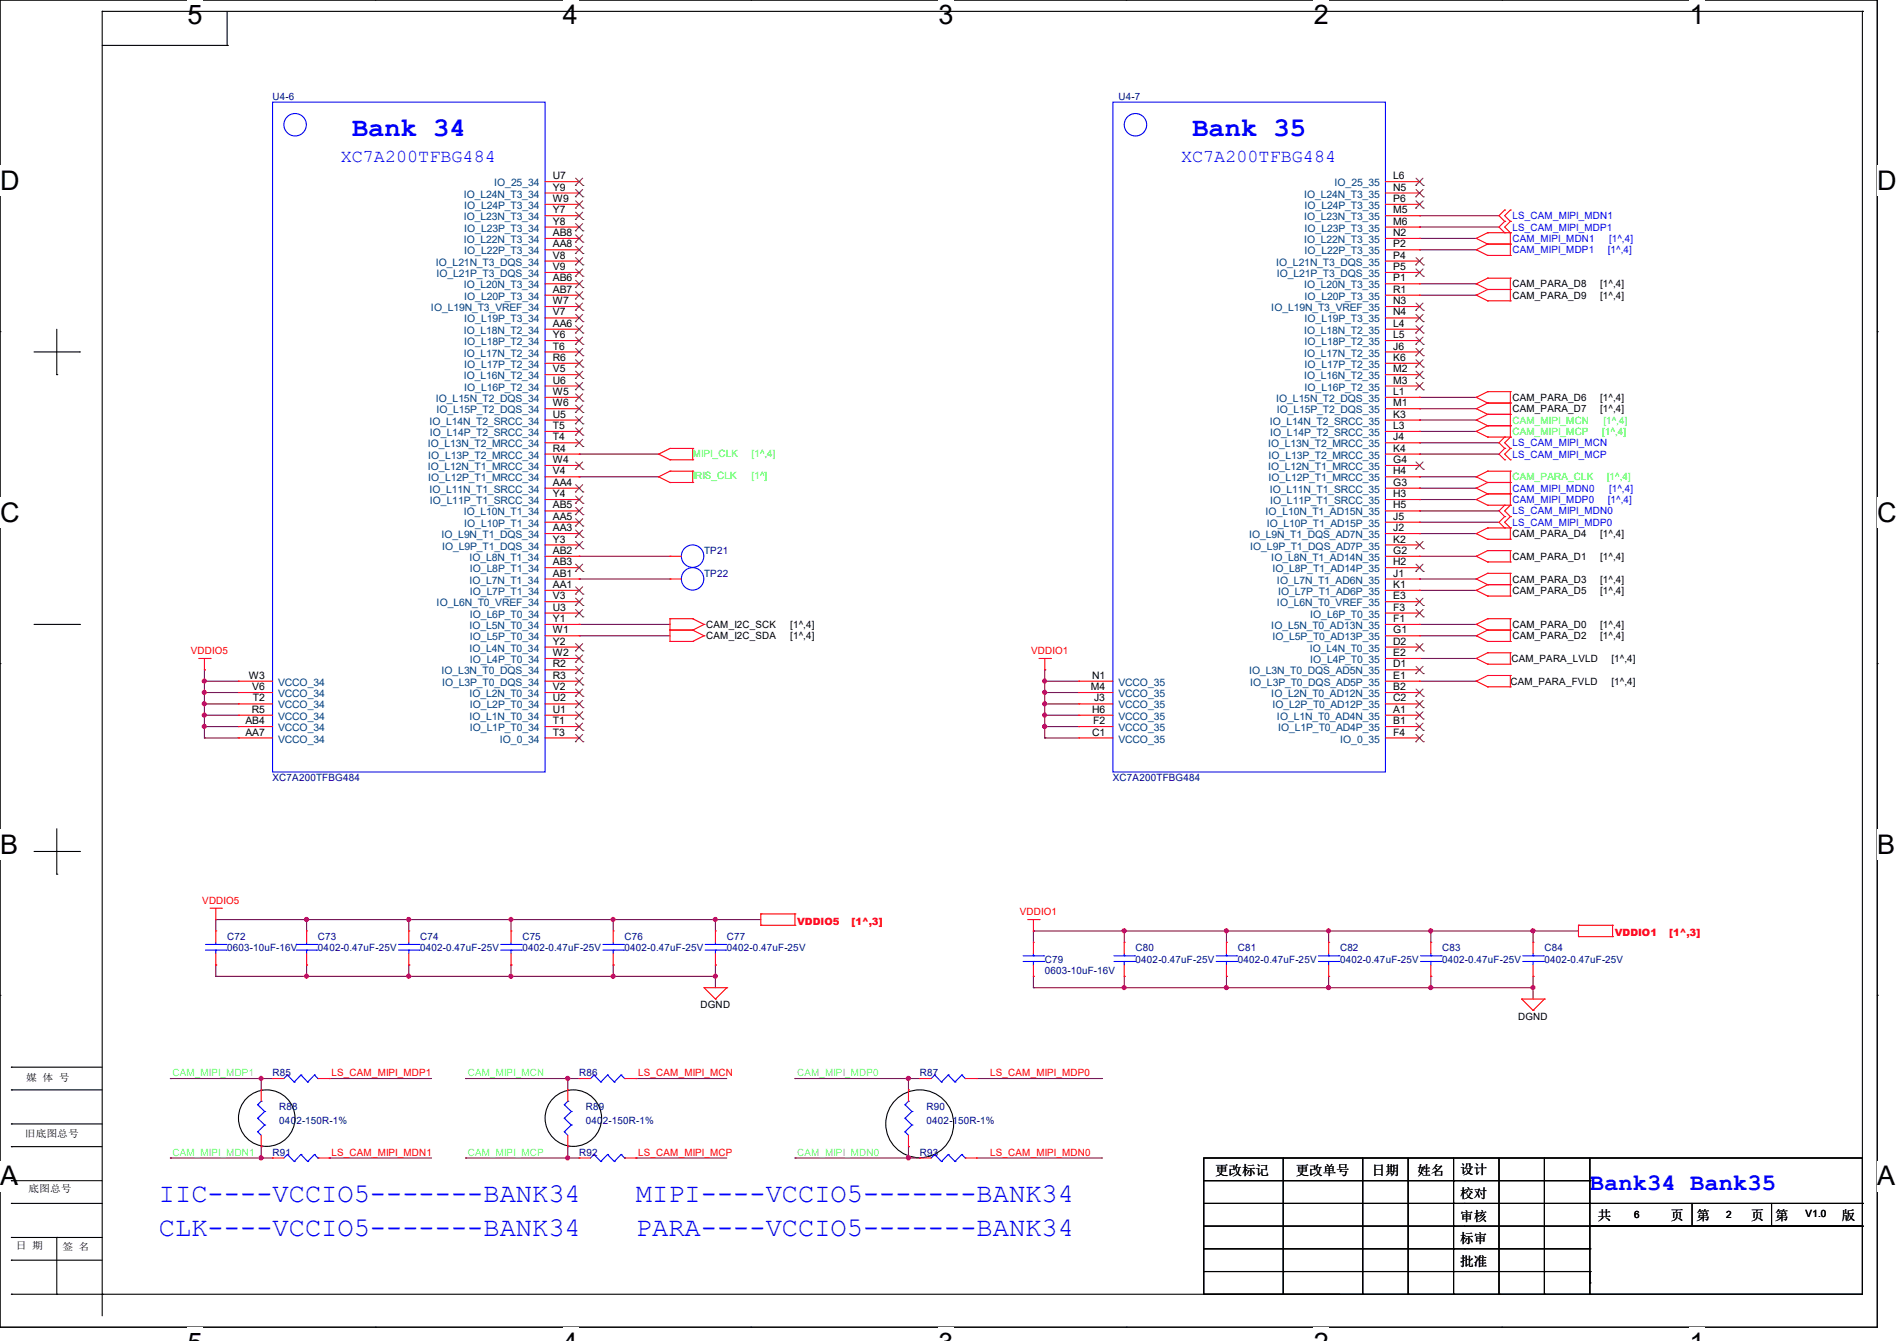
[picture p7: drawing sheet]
<svg xmlns="http://www.w3.org/2000/svg" width="297mm" height="210mm" viewBox="0 0 297 210" stroke-linecap="round" stroke-linejoin="round" font-family="sans-serif">
<path d="M0 0h293.9v207.9h-293.9z" fill="none" stroke="#000" stroke-width=".17"/>
<g fill="#fff">
<path d="M29.4 0h2.3v4.7h-2.3z"/>
<path d="M29.4 207.9h2.3v2.1h-2.3z"/>
</g>
<path d="M58.8 0h.1M58.8 207.9h.1" fill="none" stroke="#000" stroke-width=".17"/>
<g fill="#fff">
<path d="M88.1 0h2.4v4.7h-2.4z"/>
<path d="M88.1 207.9h2.4v2.1h-2.4z"/>
</g>
<path d="M117.6 0h.1M117.6 207.9h.1" fill="none" stroke="#000" stroke-width=".17"/>
<g fill="#fff">
<path d="M146.9 0h2.4v4.7h-2.4z"/>
<path d="M146.9 207.9h2.4v2.1h-2.4z"/>
</g>
<path d="M176.3 0h.1M176.3 207.9h.1" fill="none" stroke="#000" stroke-width=".17"/>
<g fill="#fff">
<path d="M205.7 0h2.4v4.7h-2.4z"/>
<path d="M205.7 207.9h2.4v2.1h-2.4z"/>
</g>
<path d="M235.1 0h.1M235.1 207.9h.1" fill="none" stroke="#000" stroke-width=".17"/>
<g fill="#fff">
<path d="M264.5 0h2.4v4.7h-2.4z"/>
<path d="M264.5 207.9h2.4v2.1h-2.4z"/>
<path d="M0 26h3v4.7h-3z"/>
<path d="M293.9 26h3.1v4.7h-3.1z"/>
<path d="M0 77.9h3v4.7h-3z"/>
<path d="M293.9 77.9h3.1v4.7h-3.1z"/>
</g>
<path d="M0 51.9h.1M293.9 51.9h.1" fill="none" stroke="#000" stroke-width=".17"/>
<g fill="#fff">
<path d="M0 129.9h2.8v4.7h-2.8z"/>
<path d="M293.9 129.9h2.9v4.7h-2.9z"/>
</g>
<path d="M0 103.9h.1M293.9 103.9h.1" fill="none" stroke="#000" stroke-width=".17"/>
<g fill="#fff">
<path d="M0 181.8h2.8v4.8h-2.8z"/>
<path d="M293.8 181.8h3v4.8h-3z"/>
</g>
<g fill="none" stroke="#000" stroke-width=".17">
<path d="M16 1.8h.1M16 7.1h19.6M16 1.8v204.3M16 1.8h275.6M35.6 7.1h.1M35.6 1.8v5.3M291.6 1.8h.1M291.6 1.8v179.6M5.3 55.1h7.1M8.9 58.7h.1M8.9 51.6v7.1M12.4 55.1h.1"/>
<path d="M5.3 97.8h7.1M12.4 97.8h.1M5.3 133.3h7.1M8.9 136.9h.1M8.9 129.8v7.1M12.4 133.3h.1M0 155.9h.1M293.9 155.9h.1M1.8 167.1h.1M1.8 170.7h.1M1.8 176h.1M1.8 179.6h.1"/>
<path d="M1.8 167.1h14.2M1.8 170.7h14.2M1.8 176h14.2M1.8 179.6h14.2M1.8 184.9h.1M1.8 188.5h.1M1.8 193.8h.1M1.8 197.4h.1M1.8 184.9h14.2M1.8 188.5h14.2M1.8 193.8h14.2M1.8 197.4h14.2"/>
<path d="M8.9 193.8h.1M8.9 193.8v8.9M188.5 181.4h103.1v21.3h-103.1zM188.5 184.9h60.4M188.5 188.5h103.1M188.5 192h103.1M188.5 195.6h60.4M188.5 199.1h60.4M200.9 199.1h.1M200.9 181.4v21.3M213.4 199.1h.1M213.4 181.4v21.3"/>
<path d="M220.5 199.1h.1M220.5 181.4v21.3M227.6 199.1h.1M227.6 184.9h.1M227.6 188.5h.1M227.6 192h.1M227.6 195.6h.1M227.6 181.4v21.3M234.7 199.1h.1M234.7 181.4v21.3M241.8 199.1h.1M241.8 181.4v21.3"/>
<path d="M248.9 184.9h.1M248.9 199.1h.1M248.9 188.5h.1M248.9 192h.1M248.9 195.6h.1M248.9 181.4v21.3M264.9 192h.1M264.9 188.5v3.5M277.4 192h.1M277.4 188.5v3.5M291.6 188.5h.1M291.6 192h.1"/>
<path d="M1.8 202.7h.1M1.8 202.7h208M8.9 202.7h.1M16 202.7h.1M200.9 202.7h.1M213.4 202.7h.1M220.5 202.7h.1M227.6 202.7h.1M234.7 202.7h.1M241.8 202.7h.1M248.9 200.9h.1M248.9 202.7h.1"/>
<circle cx="41.8" cy="175.1" r="4.4"/>
<circle cx="89.8" cy="175.1" r="4.4"/>
<circle cx="144" cy="176" r="5.3"/>
</g>
<g fill="none" stroke="#800040" stroke-width=".17">
<path d="M222.2 33.8h.1M222.2 35.6h.1M222.2 37.3h.1M222.2 39.1h.1M222.2 33.8h12.5M222.2 35.6h12.5M222.2 37.3h8.9M222.2 39.1h8.9M222.2 46.2h8.9M222.2 44.4h8.9M231.1 46.2h.1M231.1 44.4h.1"/>
<path d="M90.7 74.7h.1M90.7 71.1h.1M90.7 74.7h12.4M90.7 71.1h12.4M222.2 62.2h.1M222.2 64h.1M222.2 69.3h.1M222.2 71.1h.1M222.2 65.8h.1M222.2 67.6h.1M222.2 74.7h.1M222.2 78.2h.1"/>
<path d="M222.2 76.5h.1M222.2 62.2h8.9M222.2 64h8.9M222.2 74.7h8.9M222.2 71.1h12.5M222.2 69.3h12.5M222.2 65.8h8.9M222.2 67.6h8.9M222.2 78.2h8.9M222.2 76.5h8.9M90.7 97.8h.1M90.7 99.6h.1"/>
<path d="M90.7 90.7h.1M90.7 87.1h.1M90.7 97.8h14.2M90.7 99.6h14.2M90.7 90.7h14.2M90.7 87.1h14.2M222.2 92.5h.1M222.2 81.8h.1M222.2 80h.1M222.2 90.7h.1M222.2 83.6h.1M222.2 92.5h8.9"/>
<path d="M222.2 97.8h8.9M222.2 99.6h8.9M222.2 90.7h8.9M222.2 87.1h8.9M222.2 81.8h12.5M222.2 80h12.5M222.2 83.6h8.9M231.1 99.6h.1M231.1 87.1h.1M231.1 97.8h.1M32 104.9h.1M32 106.7h.1"/>
<path d="M32 108.5h.1M32 110.2h.1M32 112h.1M32 113.8h.1M32 115.6h.1M32 104.9v10.7M32 106.7h5.3M32 108.5h5.3M32 110.2h5.3M32 112h5.3M32 113.8h5.3M32 115.6h5.3"/>
<path d="M163.6 108.5h.1M163.6 104.9h.1M163.6 110.2h.1M163.6 112h.1M163.6 113.8h.1M163.6 115.6h.1M163.6 106.7h.1M163.6 106.7h5.3M163.6 108.5h5.3M163.6 110.2h5.3M163.6 112h5.3M163.6 113.8h5.3"/>
<path d="M163.6 115.6h5.3M163.6 104.9v10.7M222.2 106.7h8.9M222.2 103.1h8.9M231.1 103.1h.1M231.1 106.7h.1M33.8 151.1h.1M33.8 144h.1M33.8 152.9h.1M33.8 144v1.8M33.8 151.1v1.8M33.8 144h85.3"/>
<path d="M33.8 152.9h78.2M48 144h.1M48 151.1h.1M48 152.9h.1M48 144v1.8M48 151.1v1.8M64 144h.1M64 151.1h.1M64 152.9h.1M64 144v1.8M64 151.1v1.8M80 144h.1"/>
<path d="M80 151.1h.1M80 152.9h.1M80 144v1.8M80 151.1v1.8M96 144h.1M96 151.1h.1M96 152.9h.1M96 144v1.8M96 151.1v1.8M112 144h.1M112 151.1h.1M112 152.9h.1"/>
<path d="M112 144v1.8M112 151.1v3.6M161.8 152.9h.1M161.8 145.8h.1M161.8 154.7h.1M161.8 145.8v1.8M161.8 152.9v1.8M161.8 145.8h85.3M161.8 154.7h78.2M176 145.8h.1M176 152.9h.1M176 154.7h.1"/>
<path d="M176 145.8v1.8M176 152.9v1.8M192 145.8h.1M192 152.9h.1M192 154.7h.1M192 145.8v1.8M192 152.9v1.8M208 145.8h.1M208 152.9h.1M208 154.7h.1M208 145.8v1.8M208 152.9v1.8"/>
<path d="M224 145.8h.1M224 152.9h.1M224 154.7h.1M224 145.8v1.8M224 152.9v1.8M240 145.8h.1M240 152.9h.1M240 154.7h.1M240 145.8v1.8M240 152.9v3.6M26.7 168.9h.1M26.7 168.9h16"/>
<path d="M40.9 168.9h.1M40.9 179.6h.1M40.9 168.9v1.8M40.9 179.6v1.8M51.6 168.9h.1M51.6 168.9h16M72.9 168.9h.1M72.9 168.9h17.8M88.9 168.9h.1M88.9 179.6h.1M88.9 168.9v1.8M88.9 179.6v1.8"/>
<path d="M99.6 168.9h.1M99.6 168.9h14.2M124.5 168.9h.1M124.5 168.9h19.5M142.2 168.9h.1M142.2 179.6h.1M142.2 168.9v1.8M142.2 179.6v1.8M152.9 168.9h19.6M172.5 168.9h.1M26.7 181.4h.1M26.7 181.4h16"/>
<path d="M40.9 181.4h.1M51.6 181.4h.1M51.6 181.4h16M72.9 181.4h.1M72.9 181.4h17.8M88.9 181.4h.1M99.6 181.4h.1M99.6 181.4h14.2M124.5 181.4h.1M124.5 181.4h19.5M142.2 181.4h.1M152.9 181.4h19.6"/>
<path d="M172.5 181.4h.1"/>
</g>
<g fill="#f0f" stroke="#f0f" stroke-width=".17">
<circle cx="32" cy="106.7" r=".32"/>
<circle cx="32" cy="108.4" r=".32"/>
<circle cx="32" cy="110.2" r=".32"/>
<circle cx="32" cy="112" r=".32"/>
<circle cx="32" cy="113.8" r=".32"/>
<circle cx="48" cy="144" r=".32"/>
<circle cx="48" cy="152.9" r=".32"/>
<circle cx="80" cy="144" r=".32"/>
<circle cx="64" cy="144" r=".32"/>
<circle cx="80" cy="152.9" r=".32"/>
<circle cx="64" cy="152.9" r=".32"/>
<circle cx="112" cy="144" r=".32"/>
<circle cx="96" cy="144" r=".32"/>
<circle cx="112" cy="152.9" r=".32"/>
<circle cx="96" cy="152.9" r=".32"/>
<circle cx="163.6" cy="108.4" r=".32"/>
<circle cx="163.6" cy="110.2" r=".32"/>
<circle cx="163.6" cy="112" r=".32"/>
<circle cx="163.6" cy="113.8" r=".32"/>
<circle cx="163.6" cy="106.7" r=".32"/>
<circle cx="192" cy="145.8" r=".32"/>
<circle cx="176" cy="145.8" r=".32"/>
<circle cx="192" cy="154.7" r=".32"/>
<circle cx="176" cy="154.7" r=".32"/>
<circle cx="224" cy="145.8" r=".32"/>
<circle cx="208" cy="145.8" r=".32"/>
<circle cx="224" cy="154.7" r=".32"/>
<circle cx="208" cy="154.7" r=".32"/>
<circle cx="240" cy="145.8" r=".32"/>
<circle cx="240" cy="154.7" r=".32"/>
<circle cx="40.9" cy="181.3" r=".32"/>
<circle cx="40.9" cy="168.9" r=".32"/>
<circle cx="142.2" cy="181.3" r=".32"/>
<circle cx="142.2" cy="168.9" r=".32"/>
<circle cx="88.9" cy="181.3" r=".32"/>
<circle cx="88.9" cy="168.9" r=".32"/>
</g>
<g fill="none" stroke="#f00" stroke-width=".17">
<path d="M85.3 39.1h5.4M85.3 37.3h5.4M85.3 35.6h5.4M85.3 33.8h5.4M85.3 32h5.4M85.3 30.2h5.4M85.3 28.4h5.4M90.7 39.1h.1M90.7 37.3h.1M90.7 35.6h.1M90.7 33.8h.1M90.7 32h.1"/>
<path d="M90.7 30.2h.1M90.7 28.4h.1M216.9 39.1h5.3M216.9 37.3h5.3M216.9 35.6h5.3M216.9 33.8h5.3M216.9 32h5.3M216.9 30.2h5.3M216.9 28.4h5.3M222.2 39.1h.1M222.2 37.3h.1M222.2 35.6h.1"/>
<path d="M222.2 33.8h.1M222.2 32h.1M222.2 30.2h.1M222.2 28.4h.1M231.1 37.3h.1M231.1 39.1h.1M231.1 37.3l1.8 .9M231.1 39.1l1.8 .9M232.9 36.4h.1M232.9 38.2h.1M232.9 36.4h3.6M232.9 36.4l-1.8 .9"/>
<path d="M232.9 38.2h3.6M232.9 38.2l-1.8 .9M235.6 32.9h.1M235.6 34.7h.1M235.6 36.4h.1M235.6 32.9l-.9 .9 .9 .9M235.6 34.7l-.9 .9 .9 .8M236.5 38.2h.1M236.5 36.4h.1M236.5 34.7h.1M236.5 32.9h.1M236.5 36.4v3.6"/>
<path d="M236.5 32.9l-.9 .9 .9 .9M236.5 34.7l-.9 .9 .9 .8M85.3 58.7h5.4M85.3 56.9h5.4M85.3 55.1h5.4M85.3 53.3h5.4M85.3 51.6h5.4M85.3 49.8h5.4M85.3 48h5.4M85.3 46.2h5.4M85.3 44.4h5.4M85.3 42.7h5.4"/>
<path d="M85.3 40.9h5.4M90.7 58.7h.1M90.7 56.9h.1M90.7 55.1h.1M90.7 53.3h.1M90.7 51.6h.1M90.7 49.8h.1M90.7 48h.1M90.7 46.2h.1M90.7 44.4h.1M90.7 42.7h.1M90.7 40.9h.1"/>
<path d="M216.9 58.7h5.3M216.9 56.9h5.3M216.9 55.1h5.3M216.9 53.3h5.3M216.9 51.6h5.3M216.9 49.8h5.3M216.9 48h5.3M216.9 46.2h5.3M216.9 44.4h5.3M216.9 42.7h5.3M216.9 40.9h5.3M222.2 58.7h.1"/>
<path d="M222.2 56.9h.1M222.2 55.1h.1M222.2 53.3h.1M222.2 51.6h.1M222.2 49.8h.1M222.2 48h.1M222.2 46.2h.1M222.2 44.4h.1M222.2 42.7h.1M222.2 40.9h.1M231.1 44.4h.1M231.1 46.2h.1"/>
<path d="M231.1 44.4l1.8 .9M231.1 46.2l1.8 .9M232.9 43.6h.1M232.9 45.3h.1M232.9 47.1h.1M232.9 40h.1M232.9 43.6h3.6M232.9 43.6l-1.8 .8M232.9 45.3h3.6M232.9 45.3l-1.8 .9M232.9 47.1h3.6M232.9 40h3.6"/>
<path d="M236.5 45.3h.1M236.5 43.6h.1M236.5 47.1h.1M236.5 40h.1M236.5 43.6v3.5M85.3 78.2h5.4M85.3 76.5h5.4M85.3 74.7h5.4M85.3 72.9h5.4M85.3 71.1h5.4M85.3 69.3h5.4M85.3 67.6h5.4"/>
<path d="M85.3 65.8h5.4M85.3 64h5.4M85.3 62.2h5.4M85.3 60.5h5.4M90.7 78.2h.1M90.7 76.5h.1M90.7 74.7h.1M90.7 72.9h.1M90.7 71.1h.1M90.7 69.3h.1M90.7 67.6h.1M90.7 65.8h.1"/>
<path d="M90.7 64h.1M90.7 62.2h.1M90.7 60.5h.1M103.1 74.7h.1M103.1 71.1h.1M103.1 74.7l1.8 .9M103.1 71.1l1.8 .9M104.9 75.6h.1M104.9 73.8h.1M104.9 72h.1M104.9 70.2h.1M104.9 75.6h3.6"/>
<path d="M104.9 73.8l-1.8 .9M104.9 73.8h3.6M104.9 72h3.6M104.9 70.2l-1.8 .9M104.9 70.2h3.6M108.5 73.8h.1M108.5 75.6h.1M108.5 70.2h.1M108.5 72h.1M108.5 70.2v1.8M108.5 73.8v1.8M216.9 78.2h5.3"/>
<path d="M216.9 76.5h5.3M216.9 74.7h5.3M216.9 72.9h5.3M216.9 71.1h5.3M216.9 69.3h5.3M216.9 67.6h5.3M216.9 65.8h5.3M216.9 64h5.3M216.9 62.2h5.3M216.9 60.5h5.3M222.2 78.2h.1M222.2 76.5h.1"/>
<path d="M222.2 74.7h.1M222.2 72.9h.1M222.2 71.1h.1M222.2 69.3h.1M222.2 67.6h.1M222.2 65.8h.1M222.2 64h.1M222.2 62.2h.1M222.2 60.5h.1M231.1 64h.1M231.1 62.2h.1M231.1 65.8h.1"/>
<path d="M231.1 67.6h.1M231.1 76.5h.1M231.1 78.2h.1M231.1 74.7h.1M231.1 64l1.8 .9M231.1 62.2l1.8 .9M231.1 65.8l1.8 .9M231.1 67.6l1.8 .9M231.1 76.5l1.8 .8M231.1 78.2l1.8 .9M231.1 74.7l1.8 .9M232.9 63.1h.1"/>
<path d="M232.9 64.9h.1M232.9 61.3h.1M232.9 66.7h.1M232.9 68.5h.1M232.9 75.6h.1M232.9 77.3h.1M232.9 79.1h.1M232.9 73.8h.1M232.9 63.1h3.6M232.9 63.1l-1.8 .9M232.9 64.9h3.6M232.9 61.3h3.6"/>
<path d="M232.9 61.3l-1.8 .9M232.9 75.6h3.6M232.9 73.8h3.6M232.9 64.9l-1.8 .9M232.9 66.7h3.6M232.9 66.7l-1.8 .9M232.9 68.5h3.6M232.9 75.6l-1.8 .9M232.9 77.3h3.6M232.9 77.3l-1.8 .9M232.9 79.1h3.6M232.9 73.8l-1.8 .9"/>
<path d="M235.6 68.5h.1M235.6 70.2h.1M235.6 72h.1M235.6 79.1h.1M235.6 68.5l-.9 .8 .9 .9M235.6 70.2l-.9 .9 .9 .9M235.6 79.1l-.9 .9 .9 .9M236.5 64.9h.1M236.5 63.1h.1M236.5 61.3h.1M236.5 66.7h.1M236.5 68.5h.1"/>
<path d="M236.5 77.3h.1M236.5 75.6h.1M236.5 79.1h.1M236.5 73.8h.1M236.5 70.2h.1M236.5 72h.1M236.5 61.3v7.2M236.5 73.8v5.3M236.5 68.5l-.9 .8 .9 .9M236.5 70.2l-.9 .9 .9 .9M236.5 79.1l-.9 .9 .9 .9M85.3 99.6h5.4"/>
<path d="M85.3 97.8h5.4M85.3 96h5.4M85.3 94.2h5.4M85.3 92.5h5.4M85.3 90.7h5.4M85.3 88.9h5.4M85.3 87.1h5.4M85.3 85.3h5.4M85.3 83.6h5.4M85.3 81.8h5.4M85.3 80h5.4M90.7 99.6h.1"/>
<path d="M90.7 97.8h.1M90.7 96h.1M90.7 94.2h.1M90.7 92.5h.1M90.7 90.7h.1M90.7 88.9h.1M90.7 87.1h.1M90.7 85.3h.1M90.7 83.6h.1M90.7 81.8h.1M90.7 80h.1M104.9 98.7h.1"/>
<path d="M104.9 96.9h.1M104.9 87.1h.1M104.9 90.7h.1M104.9 96.9h3.6M104.9 98.7h3.6M104.9 96.9v3.6M104.9 90.7h1.8M104.9 87.1h1.8M108.5 96.9h.1M108.5 98.7h.1M108.5 96.9l1.7 .9M108.5 98.7l1.7 .9"/>
<path d="M110.2 97.8h.1M110.2 99.6h.1M110.2 97.8l-1.7 .9M110.2 99.6l-1.7 .9M216.9 99.6h5.3M216.9 97.8h5.3M216.9 96h5.3M216.9 94.2h5.3M216.9 92.5h5.3M216.9 90.7h5.3M216.9 88.9h5.3M216.9 87.1h5.3"/>
<path d="M216.9 85.3h5.3M216.9 83.6h5.3M216.9 81.8h5.3M216.9 80h5.3M222.2 99.6h.1M222.2 97.8h.1M222.2 96h.1M222.2 94.2h.1M222.2 92.5h.1M222.2 90.7h.1M222.2 88.9h.1M222.2 87.1h.1"/>
<path d="M222.2 85.3h.1M222.2 83.6h.1M222.2 81.8h.1M222.2 80h.1M231.1 97.8h.1M231.1 87.1h.1M231.1 90.7h.1M231.1 83.6h.1M231.1 92.5h.1M231.1 99.6h.1M231.1 97.8l1.8 .9M231.1 87.1l1.8 .9"/>
<path d="M231.1 90.7l1.8 .9M231.1 83.6l1.8 .9M231.1 92.5l1.8 .8M231.1 99.6l1.8 .9M232.9 96.9h.1M232.9 98.7h.1M232.9 86.2h.1M232.9 88h.1M232.9 89.8h.1M232.9 91.6h.1M232.9 82.7h.1M232.9 84.5h.1"/>
<path d="M232.9 93.3h.1M232.9 96.9h3.6M232.9 96.9l-1.8 .9M232.9 98.7h3.6M232.9 86.2h3.6M232.9 86.2l-1.8 .9M232.9 88h3.6M232.9 89.8h3.6M232.9 89.8l-1.8 .9M232.9 91.6h3.6M232.9 82.7h3.6M232.9 82.7l-1.8 .9"/>
<path d="M232.9 84.5h3.6M232.9 91.6l-1.8 .9M232.9 93.3h3.6M232.9 98.7l-1.8 .9M235.6 80.9h.1M235.6 82.7h.1M235.6 80.9l-.9 .9 .9 .9M236.5 98.7h.1M236.5 96.9h.1M236.5 88h.1M236.5 86.2h.1M236.5 91.6h.1"/>
<path d="M236.5 89.8h.1M236.5 84.5h.1M236.5 82.7h.1M236.5 93.3h.1M236.5 80.9h.1M236.5 82.7v1.8M236.5 86.2v1.8M236.5 89.8v3.5M236.5 96.9v3.6M236.5 80.9l-.9 .9 .9 .9M31.1 103.1h1.8M32 104.9h.1"/>
<path d="M32 103.1v1.8M32.9 103.1h.1M37.3 106.7h.1M37.3 108.5h.1M37.3 110.2h.1M37.3 112h.1M37.3 113.8h.1M37.3 115.6h.1M37.3 115.6h5.4M37.3 113.8h5.4M37.3 112h5.4M37.3 110.2h5.4"/>
<path d="M37.3 108.5h5.4M37.3 106.7h5.4M85.3 103.1h5.4M85.3 115.6h5.4M85.3 113.8h5.4M85.3 112h5.4M85.3 110.2h5.4M85.3 108.5h5.4M85.3 106.7h5.4M85.3 104.9h5.4M85.3 101.3h5.4M90.7 115.6h.1"/>
<path d="M90.7 113.8h.1M90.7 112h.1M90.7 110.2h.1M90.7 108.5h.1M90.7 106.7h.1M90.7 104.9h.1M90.7 103.1h.1M90.7 101.3h.1M104.9 100.5h.1M104.9 100.5h3.6M108.5 100.5h.1M162.7 103.1h1.8"/>
<path d="M163.6 104.9h.1M163.6 103.1v1.8M164.5 103.1h.1M168.9 106.7h.1M168.9 108.5h.1M168.9 110.2h.1M168.9 112h.1M168.9 113.8h.1M168.9 115.6h.1M168.9 115.6h5.3M168.9 113.8h5.3M168.9 112h5.3"/>
<path d="M168.9 110.2h5.3M168.9 108.5h5.3M168.9 106.7h5.3M216.9 103.1h5.3M216.9 115.6h5.3M216.9 113.8h5.3M216.9 112h5.3M216.9 110.2h5.3M216.9 108.5h5.3M216.9 106.7h5.3M216.9 104.9h5.3M216.9 101.3h5.3"/>
<path d="M222.2 115.6h.1M222.2 113.8h.1M222.2 112h.1M222.2 110.2h.1M222.2 108.5h.1M222.2 106.7h.1M222.2 104.9h.1M222.2 103.1h.1M222.2 101.3h.1M231.1 106.7h.1M231.1 103.1h.1M231.1 106.7l1.8 .9"/>
<path d="M231.1 103.1l1.8 .9M232.9 105.8h.1M232.9 107.6h.1M232.9 102.2h.1M232.9 104h.1M232.9 100.5h.1M232.9 100.5h3.6M232.9 105.8h3.6M232.9 105.8l-1.8 .9M232.9 107.6h3.6M232.9 102.2h3.6M232.9 102.2l-1.8 .9"/>
<path d="M232.9 104h3.6M236.5 107.6h.1M236.5 105.8h.1M236.5 104h.1M236.5 102.2h.1M236.5 100.5h.1M236.5 102.2v1.8M236.5 105.8v1.8M32.9 142.2h1.8M33.8 144h.1M33.8 145.8h.1M33.8 151.1h.1"/>
<path d="M33.8 142.2v1.8M33.8 145.8v1.8M33.8 149.4v1.7M34.7 142.2h.1M48 145.8h.1M48 151.1h.1M48 145.8v1.8M48 149.4v1.7M64 145.8h.1M64 151.1h.1M64 145.8v1.8M64 149.4v1.7"/>
<path d="M80 145.8h.1M80 151.1h.1M80 145.8v1.8M80 149.4v1.7M96 145.8h.1M96 151.1h.1M96 145.8v1.8M96 149.4v1.7M110.2 154.7h.1M110.2 154.7h3.6M110.2 154.7l1.8 1.8M112 156.5h.1"/>
<path d="M112 145.8h.1M112 151.1h.1M112 145.8v1.8M112 149.4v1.7M113.8 154.7h.1M113.8 154.7l-1.8 1.8M119.1 144.9h.1M119.1 143.1h.1M119.1 143.1h5.4M119.1 144.9h5.4M119.1 143.1v1.8M124.5 143.1h.1"/>
<path d="M124.5 144.9h.1M124.5 143.1v1.8M160.9 144h1.8M161.8 145.8h.1M161.8 147.6h.1M161.8 152.9h.1M161.8 144v1.8M161.8 147.6v1.8M161.8 151.1v1.8M162.7 144h.1M176 147.6h.1M176 152.9h.1"/>
<path d="M176 147.6v1.8M176 151.1v1.8M192 147.6h.1M192 152.9h.1M192 147.6v1.8M192 151.1v1.8M208 147.6h.1M208 152.9h.1M208 147.6v1.8M208 151.1v1.8M224 147.6h.1M224 152.9h.1"/>
<path d="M224 147.6v1.8M224 151.1v1.8M238.3 156.5h.1M238.3 156.5h3.5M238.3 156.5l1.7 1.7M240 158.2h.1M240 147.6h.1M240 152.9h.1M240 147.6v1.8M240 151.1v1.8M241.8 156.5h.1M241.8 156.5l-1.8 1.7"/>
<path d="M247.1 146.7h.1M247.1 144.9h.1M247.1 144.9h5.4M247.1 146.7h5.4M247.1 144.9v1.8M252.5 144.9h.1M252.5 146.7h.1M252.5 144.9v1.8M40.9 179.6h.1M40.9 170.7h.1M40.9 170.7v1.8M40.9 177.8v1.8"/>
<path d="M42.7 168.9h.1M42.7 168.9h1.7M49.8 168.9h1.8M51.6 168.9h.1M88.9 179.6h.1M88.9 170.7h.1M88.9 170.7v1.8M88.9 177.8v1.8M90.7 168.9h.1M90.7 168.9h1.8M97.8 168.9h1.8M99.6 168.9h.1"/>
<path d="M142.2 179.6h.1M142.2 170.7h.1M142.2 170.7v1.8M142.2 177.8v1.8M144 168.9h.1M144 168.9h1.8M151.1 168.9h1.8M152.9 168.9h.1M42.7 181.4h.1M42.7 181.4h1.7M49.8 181.4h1.8M51.6 181.4h.1"/>
<path d="M90.7 181.4h.1M90.7 181.4h1.8M97.8 181.4h1.8M99.6 181.4h.1M144 181.4h.1M144 181.4h1.8M151.1 181.4h1.8M152.9 181.4h.1"/>
</g>
<g fill="none" stroke="#00f" stroke-width=".17">
<path d="M42.7 16h42.6v104.9h-42.6zM174.2 16h42.7v104.9h-42.7zM32.2 148.8h3.2M32.2 147.9h3.2M33.8 147.9h.1M33.8 148.8h.1M33.8 147.6v.3M33.8 148.8v.6M35.4 148.8h.1M35.4 147.9h.1M46.4 148.8h3.2M46.4 147.9h3.2"/>
<path d="M48 147.9h.1M48 148.8h.1M48 147.6v.3M48 148.8v.6M49.6 148.8h.1M49.6 147.9h.1M62.4 148.8h3.2M62.4 147.9h3.2M64 147.9h.1M64 148.8h.1M64 147.6v.3M64 148.8v.6"/>
<path d="M65.6 148.8h.1M65.6 147.9h.1M78.4 148.8h3.2M78.4 147.9h3.2M80 147.9h.1M80 148.8h.1M80 147.6v.3M80 148.8v.6M81.6 148.8h.1M81.6 147.9h.1M94.4 148.8h3.2M94.4 147.9h3.2"/>
<path d="M96 147.9h.1M96 148.8h.1M96 147.6v.3M96 148.8v.6M97.6 148.8h.1M97.6 147.9h.1M110.4 148.8h3.2M110.4 147.9h3.2M112 147.9h.1M112 148.8h.1M112 147.6v.3M112 148.8v.6"/>
<path d="M113.6 148.8h.1M113.6 147.9h.1M160.2 150.6h3.2M160.2 149.7h3.2M161.8 149.7h.1M161.8 150.6h.1M161.8 149.4v.3M161.8 150.6v.5M163.4 150.6h.1M163.4 149.7h.1M174.4 150.6h3.2M174.4 149.7h3.2"/>
<path d="M176 149.7h.1M176 150.6h.1M176 149.4v.3M176 150.6v.5M177.6 150.6h.1M177.6 149.7h.1M190.4 150.6h3.2M190.4 149.7h3.2M192 149.7h.1M192 150.6h.1M192 149.4v.3M192 150.6v.5"/>
<path d="M193.6 150.6h.1M193.6 149.7h.1M206.4 150.6h3.2M206.4 149.7h3.2M208 149.7h.1M208 150.6h.1M208 149.4v.3M208 150.6v.5M209.6 150.6h.1M209.6 149.7h.1M222.4 150.6h3.2M222.4 149.7h3.2"/>
<path d="M224 149.7h.1M224 150.6h.1M224 149.4v.3M224 150.6v.5M225.6 150.6h.1M225.6 149.7h.1M238.4 150.6h3.2M238.4 149.7h3.2M240 149.7h.1M240 150.6h.1M240 149.4v.3M240 150.6v.5"/>
<path d="M241.6 150.6h.1M241.6 149.7h.1M40.3 177.2h.1M40.3 175.1h.1M40.3 173h.1M40.3 177.2l.6 .6M40.3 175.1l1.1 1.1M40.3 173l1.1 1.1M40.9 172.5h.1M40.9 172.5l-.6 .5M41.4 176.2h.1M41.4 174.1h.1"/>
<path d="M41.4 176.2l-1.1 1M41.4 174.1l-1.1 1M45 168.4h.1M45 168.4l-.6 .5M45 168.4l1.1 1.1M46.1 169.5h.1M47.1 168.4h.1M47.1 168.4l-1 1.1M47.1 168.4l1.1 1.1M48.2 169.5h.1M49.2 168.4h.1M49.2 168.4l-1 1.1"/>
<path d="M49.2 168.4l.6 .5M49.8 168.9h.1M88.3 177.2h.1M88.3 175.1h.1M88.3 173h.1M88.3 177.2l.6 .6M88.3 175.1l1.2 1.1M88.3 173l1.2 1.1M88.9 172.5h.1M88.9 172.5l-.6 .5M89.5 176.2h.1M89.5 174.1h.1"/>
<path d="M89.5 176.2l-1.2 1M89.5 174.1l-1.2 1M93 168.4h.1M93 168.4l-.5 .5M93 168.4l1.1 1.1M94.1 169.5h.1M95.1 168.4h.1M95.1 168.4l-1 1.1M95.1 168.4l1.1 1.1M96.2 169.5h.1M97.2 168.4h.1M97.2 168.4l-1 1.1"/>
<path d="M97.2 168.4l.6 .5M97.8 168.9h.1M141.7 177.2h.1M141.7 175.1h.1M141.7 173h.1M141.7 177.2l.5 .6M141.7 175.1l1.1 1.1M141.7 173l1.1 1.1M142.2 172.5h.1M142.2 172.5l-.5 .5M142.8 176.2h.1M142.8 174.1h.1"/>
<path d="M142.8 176.2l-1.1 1M142.8 174.1l-1.1 1M146.3 168.4h.1M146.3 168.4l-.5 .5M146.3 168.4l1.1 1.1M147.4 169.5h.1M148.5 168.4h.1M148.5 168.4l-1.1 1.1M148.5 168.4l1 1.1M149.5 169.5h.1M150.6 168.4h.1M150.6 168.4l-1.1 1.1"/>
<path d="M150.6 168.4l.5 .5M151.1 168.9h.1M45 180.8h.1M45 180.8l-.6 .6M45 180.8l1.1 1.1M46.1 181.9h.1M47.1 180.8h.1M47.1 180.8l-1 1.1M47.1 180.8l1.1 1.1M48.2 181.9h.1M49.2 180.8h.1M49.2 180.8l-1 1.1"/>
<path d="M49.2 180.8l.6 .6M49.8 181.4h.1M93 180.8h.1M93 180.8l-.5 .6M93 180.8l1.1 1.1M94.1 181.9h.1M95.1 180.8h.1M95.1 180.8l-1 1.1M95.1 180.8l1.1 1.1M96.2 181.9h.1M97.2 180.8h.1M97.2 180.8l-1 1.1"/>
<path d="M97.2 180.8l.6 .6M97.8 181.4h.1M146.3 180.8h.1M146.3 180.8l-.5 .6M146.3 180.8l1.1 1.1M147.4 181.9h.1M148.5 180.8h.1M148.5 180.8l-1.1 1.1M148.5 180.8l1 1.1M149.5 181.9h.1M150.6 180.8h.1M150.6 180.8l-1.1 1.1"/>
<path d="M150.6 180.8l.5 .6M151.1 181.4h.1"/>
<circle cx="46.2" cy="19.5" r="1.76"/>
<circle cx="177.8" cy="19.5" r="1.76"/>
<circle cx="108.4" cy="90.7" r="1.76"/>
<circle cx="108.4" cy="87.1" r="1.76"/>
</g>
<g fill="none" stroke="#804000" stroke-width=".16">
<path d="M90.1 39.7h.1M90.1 37.9h.1M90.1 36.2h.1M90.1 34.4h.1M90.1 32.6h.1M90.1 30.8h.1M90.1 29h.1M90.1 38.6l1.2 1.1M90.1 36.8l1.2 1.1M90.1 35l1.2 1.2M90.1 33.2l1.2 1.2M90.1 31.5l1.2 1.1"/>
<path d="M90.1 29.7l1.2 1.1M90.1 27.9l1.2 1.1M91.2 38.6l-1.1 1.1M91.2 36.8l-1.1 1.1M91.2 35l-1.1 1.2M91.2 33.2l-1.1 1.2M91.2 31.5l-1.1 1.1M91.2 29.7l-1.1 1.1M91.2 27.9l-1.1 1.1M91.3 39.7h.1M91.3 37.9h.1M91.3 36.2h.1"/>
<path d="M91.3 34.4h.1M91.3 32.6h.1M91.3 30.8h.1M91.3 29h.1M221.7 32.6h.1M221.7 30.8h.1M221.7 29h.1M221.7 31.5l1.1 1.1M221.7 29.7l1.1 1.1M221.7 27.9l1.1 1.1M222.8 31.5l-1.1 1.1M222.8 29.7l-1.1 1.1"/>
<path d="M222.8 27.9l-1.1 1.1M222.8 32.6h.1M222.8 30.8h.1M222.8 29h.1M90.1 59.3h.1M90.1 57.5h.1M90.1 55.7h.1M90.1 53.9h.1M90.1 52.2h.1M90.1 50.4h.1M90.1 48.6h.1M90.1 46.8h.1"/>
<path d="M90.1 45h.1M90.1 43.3h.1M90.1 41.5h.1M90.1 59.9l1.2 1.1M90.1 58.1l1.2 1.2M90.1 56.3l1.2 1.2M90.1 54.6l1.2 1.1M90.1 52.8l1.2 1.1M90.1 51l1.2 1.2M90.1 49.2l1.2 1.2M90.1 47.5l1.2 1.1M90.1 45.7l1.2 1.1"/>
<path d="M90.1 43.9l1.2 1.1M90.1 42.1l1.2 1.2M90.1 40.3l1.2 1.2M91.2 59.9l-1.1 1.1M91.2 58.1l-1.1 1.2M91.2 56.3l-1.1 1.2M91.2 54.6l-1.1 1.1M91.2 52.8l-1.1 1.1M91.2 51l-1.1 1.2M91.2 49.2l-1.1 1.2M91.2 47.5l-1.1 1.1M91.2 45.7l-1.1 1.1"/>
<path d="M91.2 43.9l-1.1 1.1M91.2 42.1l-1.1 1.2M91.2 40.3l-1.1 1.2M91.3 59.3h.1M91.3 57.5h.1M91.3 55.7h.1M91.3 53.9h.1M91.3 52.2h.1M91.3 50.4h.1M91.3 48.6h.1M91.3 46.8h.1M91.3 45h.1"/>
<path d="M91.3 43.3h.1M91.3 41.5h.1M221.7 59.3h.1M221.7 57.5h.1M221.7 55.7h.1M221.7 53.9h.1M221.7 52.2h.1M221.7 50.4h.1M221.7 48.6h.1M221.7 43.3h.1M221.7 41.5h.1M221.7 59.9l1.1 1.1"/>
<path d="M221.7 58.1l1.1 1.2M221.7 56.3l1.1 1.2M221.7 54.6l1.1 1.1M221.7 52.8l1.1 1.1M221.7 51l1.1 1.2M221.7 49.2l1.1 1.2M221.7 47.5l1.1 1.1M221.7 42.1l1.1 1.2M221.7 40.3l1.1 1.2M222.8 59.9l-1.1 1.1M222.8 58.1l-1.1 1.2M222.8 56.3l-1.1 1.2"/>
<path d="M222.8 54.6l-1.1 1.1M222.8 52.8l-1.1 1.1M222.8 51l-1.1 1.2M222.8 49.2l-1.1 1.2M222.8 47.5l-1.1 1.1M222.8 42.1l-1.1 1.2M222.8 40.3l-1.1 1.2M222.8 59.3h.1M222.8 57.5h.1M222.8 55.7h.1M222.8 53.9h.1M222.8 52.2h.1"/>
<path d="M222.8 50.4h.1M222.8 48.6h.1M222.8 43.3h.1M222.8 41.5h.1M90.1 78.8h.1M90.1 77h.1M90.1 73.5h.1M90.1 69.9h.1M90.1 68.2h.1M90.1 66.4h.1M90.1 64.6h.1M90.1 62.8h.1"/>
<path d="M90.1 61h.1M90.1 79.5l1.2 1.1M90.1 77.7l1.2 1.1M90.1 75.9l1.2 1.1M90.1 72.3l1.2 1.2M90.1 68.8l1.2 1.1M90.1 67l1.2 1.2M90.1 65.2l1.2 1.2M90.1 63.5l1.2 1.1M90.1 61.7l1.2 1.1M91.2 79.5l-1.1 1.1M91.2 77.7l-1.1 1.1"/>
<path d="M91.2 75.9l-1.1 1.1M91.2 72.3l-1.1 1.2M91.2 68.8l-1.1 1.1M91.2 67l-1.1 1.2M91.2 65.2l-1.1 1.2M91.2 63.5l-1.1 1.1M91.2 61.7l-1.1 1.1M91.3 78.8h.1M91.3 77h.1M91.3 73.5h.1M91.3 69.9h.1M91.3 68.2h.1"/>
<path d="M91.3 66.4h.1M91.3 64.6h.1M91.3 62.8h.1M91.3 61h.1M221.7 73.5h.1M221.7 61h.1M221.7 72.3l1.1 1.2M222.8 72.3l-1.1 1.2M222.8 73.5h.1M222.8 61h.1M90.1 96.6h.1M90.1 94.8h.1"/>
<path d="M90.1 93h.1M90.1 89.5h.1M90.1 85.9h.1M90.1 84.2h.1M90.1 82.4h.1M90.1 80.6h.1M90.1 95.5l1.2 1.1M90.1 93.7l1.2 1.1M90.1 91.9l1.2 1.1M90.1 88.3l1.2 1.2M90.1 84.8l1.2 1.1M90.1 83l1.2 1.2"/>
<path d="M90.1 81.2l1.2 1.2M91.2 95.5l-1.1 1.1M91.2 93.7l-1.1 1.1M91.2 91.9l-1.1 1.1M91.2 88.3l-1.1 1.2M91.2 84.8l-1.1 1.1M91.2 83l-1.1 1.2M91.2 81.2l-1.1 1.2M91.3 96.6h.1M91.3 94.8h.1M91.3 93h.1M91.3 89.5h.1"/>
<path d="M91.3 85.9h.1M91.3 84.2h.1M91.3 82.4h.1M91.3 80.6h.1M221.7 96.6h.1M221.7 94.8h.1M221.7 89.5h.1M221.7 85.9h.1M221.7 95.5l1.1 1.1M221.7 93.7l1.1 1.1M221.7 88.3l1.1 1.2M221.7 84.8l1.1 1.1"/>
<path d="M222.8 95.5l-1.1 1.1M222.8 93.7l-1.1 1.1M222.8 88.3l-1.1 1.2M222.8 84.8l-1.1 1.1M222.8 96.6h.1M222.8 94.8h.1M222.8 89.5h.1M222.8 85.9h.1M90.1 116.2h.1M90.1 114.4h.1M90.1 112.6h.1M90.1 110.8h.1"/>
<path d="M90.1 109.1h.1M90.1 107.3h.1M90.1 105.5h.1M90.1 103.7h.1M90.1 101.9h.1M90.1 115l1.2 1.2M90.1 113.2l1.2 1.2M90.1 111.5l1.2 1.1M90.1 109.7l1.2 1.1M90.1 107.9l1.2 1.2M90.1 106.1l1.2 1.2M90.1 104.4l1.2 1.1"/>
<path d="M90.1 102.6l1.2 1.1M90.1 100.8l1.2 1.1M91.2 115l-1.1 1.2M91.2 113.2l-1.1 1.2M91.2 111.5l-1.1 1.1M91.2 109.7l-1.1 1.1M91.2 107.9l-1.1 1.2M91.2 106.1l-1.1 1.2M91.2 104.4l-1.1 1.1M91.2 102.6l-1.1 1.1M91.2 100.8l-1.1 1.1M91.3 116.2h.1"/>
<path d="M91.3 114.4h.1M91.3 112.6h.1M91.3 110.8h.1M91.3 109.1h.1M91.3 107.3h.1M91.3 105.5h.1M91.3 103.7h.1M91.3 101.9h.1M221.7 116.2h.1M221.7 114.4h.1M221.7 112.6h.1M221.7 110.8h.1"/>
<path d="M221.7 109.1h.1M221.7 105.5h.1M221.7 101.9h.1M221.7 115l1.1 1.2M221.7 113.2l1.1 1.2M221.7 111.5l1.1 1.1M221.7 109.7l1.1 1.1M221.7 107.9l1.1 1.2M221.7 104.4l1.1 1.1M221.7 100.8l1.1 1.1M222.8 115l-1.1 1.2M222.8 113.2l-1.1 1.2"/>
<path d="M222.8 111.5l-1.1 1.1M222.8 109.7l-1.1 1.1M222.8 107.9l-1.1 1.2M222.8 104.4l-1.1 1.1M222.8 100.8l-1.1 1.1M222.8 116.2h.1M222.8 114.4h.1M222.8 112.6h.1M222.8 110.8h.1M222.8 109.1h.1M222.8 105.5h.1M222.8 101.9h.1"/>
</g>
<g font-size="4.2">
<text x="29.4" y="3.8">5</text>
<text x="88.1" y="3.8">4</text>
<text x="146.9" y="3.8">3</text>
<text x="205.7" y="3.8">2</text>
<text x="264.5" y="3.8">1</text>
<text x="0" y="29.8">D</text>
<text x="293.9" y="29.8">D</text>
<text x="0" y="81.7">C</text>
<text x="293.9" y="81.7">C</text>
<text x="0" y="133.7">B</text>
<text x="293.9" y="133.7">B</text>
<text x="0" y="185.6">A</text>
<text x="293.9" y="185.6">A</text>
</g>
<g font-size="4.2" fill="#00f">
<text x="55.1" y="21.3">Bank 34</text>
<text x="186.7" y="21.3">Bank 35</text>
<text x="24.9" y="188.3">IIC----VCCIO5-------BANK34</text>
<text x="99.6" y="188.3">MIPI----VCCIO5-------BANK34</text>
<text x="24.9" y="193.6">CLK----VCCIO5-------BANK34</text>
<text x="99.6" y="193.6">PARA----VCCIO5-------BANK34</text>
</g>
<text font-size="3.7" fill="#00f" x="248.9" y="186.3">Bank34 Bank35</text>
<g font-size="2.8" fill="#00f">
<text x="53.3" y="25.4">XC7A200TFBG484</text>
<text x="184.9" y="25.4">XC7A200TFBG484</text>
</g>
<g font-size="2.1">
<text x="190.2" y="184.1">更改标记</text>
<text x="202.9" y="184.1">更改单号</text>
<text x="214.8" y="184.1">日期</text>
<text x="221.9" y="184.1">姓名</text>
<text x="228.6" y="183.9">设计</text>
<text x="228.6" y="187.6">校对</text>
<text x="228.6" y="191.2">审核</text>
<text x="250.1" y="191">共</text>
<text x="261.5" y="191">页</text>
<text x="265.6" y="191">第</text>
<text x="274.2" y="191">页</text>
<text x="277.9" y="191">第</text>
<text x="288.4" y="191">版</text>
<text x="228.6" y="194.7">标审</text>
<text x="228.6" y="198.3">批准</text>
</g>
<g font-size="1.6" fill="#000080">
<text x="42.7" y="15.7">U4-6</text>
<text x="175.1" y="15.7">U4-7</text>
<text x="110.2" y="86.8">TP21</text>
<text x="110.2" y="90.3">TP22</text>
<text x="42.7" y="122.3">XC7A200TFBG484</text>
<text x="174.2" y="122.3">XC7A200TFBG484</text>
<text x="35.6" y="147.2">C72</text>
<text x="35.6" y="149">0603-10uF-16V</text>
<text x="49.8" y="147.2">C73</text>
<text x="49.8" y="149">0402-0.47uF-25V</text>
<text x="65.8" y="147.2">C74</text>
<text x="65.8" y="149">0402-0.47uF-25V</text>
<text x="81.8" y="147.2">C75</text>
<text x="81.8" y="149">0402-0.47uF-25V</text>
<text x="97.8" y="147.2">C76</text>
<text x="97.8" y="149">0402-0.47uF-25V</text>
<text x="113.8" y="147.2">C77</text>
<text x="113.8" y="149">0402-0.47uF-25V</text>
<text x="177.8" y="149">C80</text>
<text x="193.8" y="149">C81</text>
<text x="209.8" y="149">C82</text>
<text x="225.8" y="149">C83</text>
<text x="241.8" y="149">C84</text>
<text x="163.6" y="150.8">C79</text>
<text x="163.6" y="152.6">0603-10uF-16V</text>
<text x="177.8" y="150.8">0402-0.47uF-25V</text>
<text x="193.8" y="150.8">0402-0.47uF-25V</text>
<text x="209.8" y="150.8">0402-0.47uF-25V</text>
<text x="225.8" y="150.8">0402-0.47uF-25V</text>
<text x="241.8" y="150.8">0402-0.47uF-25V</text>
<text x="42.7" y="168.6">R85</text>
<text x="43.7" y="173.9">R88</text>
<text x="90.7" y="168.6">R86</text>
<text x="91.7" y="173.9">R89</text>
<text x="144" y="168.6">R87</text>
<text x="145.1" y="173.9">R90</text>
<text x="43.7" y="176">0402-150R-1%</text>
<text x="91.7" y="176">0402-150R-1%</text>
<text x="145.1" y="176">0402-150R-1%</text>
<text x="42.7" y="181">R91</text>
<text x="90.7" y="181">R92</text>
<text x="144" y="181">R93</text>
</g>
<g font-size="1.6" fill="#004080">
<text x="77.4" y="29.2">IO_25_34</text>
<text x="209" y="29.2">IO_25_35</text>
<text x="72.6" y="34.5">IO_L23N_T3_34</text>
<text x="72.6" y="30.9">IO_L24N_T3_34</text>
<text x="72.7" y="32.7">IO_L24P_T3_34</text>
<text x="204.2" y="34.5">IO_L23N_T3_35</text>
<text x="204.2" y="30.9">IO_L24N_T3_35</text>
<text x="204.3" y="32.7">IO_L24P_T3_35</text>
<text x="68.2" y="41.6">IO_L21N_T3_DQS_34</text>
<text x="72.6" y="38.1">IO_L22N_T3_34</text>
<text x="72.7" y="39.8">IO_L22P_T3_34</text>
<text x="72.7" y="36.3">IO_L23P_T3_34</text>
<text x="199.8" y="41.6">IO_L21N_T3_DQS_35</text>
<text x="204.2" y="38.1">IO_L22N_T3_35</text>
<text x="204.3" y="39.8">IO_L22P_T3_35</text>
<text x="204.3" y="36.3">IO_L23P_T3_35</text>
<text x="68.3" y="43.4">IO_L21P_T3_DQS_34</text>
<text x="72.6" y="45.2">IO_L20N_T3_34</text>
<text x="72.7" y="46.9">IO_L20P_T3_34</text>
<text x="199.9" y="43.4">IO_L21P_T3_DQS_35</text>
<text x="204.2" y="45.2">IO_L20N_T3_35</text>
<text x="204.3" y="46.9">IO_L20P_T3_35</text>
<text x="67.5" y="48.7">IO_L19N_T3_VREF_34</text>
<text x="72.6" y="52.3">IO_L18N_T2_34</text>
<text x="72.7" y="50.5">IO_L19P_T3_34</text>
<text x="199" y="48.7">IO_L19N_T3_VREF_35</text>
<text x="204.2" y="52.3">IO_L18N_T2_35</text>
<text x="204.3" y="50.5">IO_L19P_T3_35</text>
<text x="72.6" y="59.4">IO_L16N_T2_34</text>
<text x="72.6" y="55.8">IO_L17N_T2_34</text>
<text x="72.7" y="57.6">IO_L17P_T2_34</text>
<text x="72.7" y="54.1">IO_L18P_T2_34</text>
<text x="204.2" y="59.4">IO_L16N_T2_35</text>
<text x="204.2" y="55.8">IO_L17N_T2_35</text>
<text x="204.3" y="57.6">IO_L17P_T2_35</text>
<text x="204.3" y="54.1">IO_L18P_T2_35</text>
<text x="68.2" y="63">IO_L15N_T2_DQS_34</text>
<text x="68.3" y="64.7">IO_L15P_T2_DQS_34</text>
<text x="72.7" y="61.2">IO_L16P_T2_34</text>
<text x="199.8" y="63">IO_L15N_T2_DQS_35</text>
<text x="199.9" y="64.7">IO_L15P_T2_DQS_35</text>
<text x="204.3" y="61.2">IO_L16P_T2_35</text>
<text x="67" y="70.1">IO_L13N_T2_MRCC_34</text>
<text x="67.1" y="71.8">IO_L13P_T2_MRCC_34</text>
<text x="67.2" y="66.5">IO_L14N_T2_SRCC_34</text>
<text x="67.3" y="68.3">IO_L14P_T2_SRCC_34</text>
<text x="198.5" y="70.1">IO_L13N_T2_MRCC_35</text>
<text x="198.6" y="71.8">IO_L13P_T2_MRCC_35</text>
<text x="198.8" y="66.5">IO_L14N_T2_SRCC_35</text>
<text x="198.9" y="68.3">IO_L14P_T2_SRCC_35</text>
<text x="67" y="73.6">IO_L12N_T1_MRCC_34</text>
<text x="67.1" y="75.4">IO_L12P_T1_MRCC_34</text>
<text x="67.2" y="77.2">IO_L11N_T1_SRCC_34</text>
<text x="198.5" y="73.6">IO_L12N_T1_MRCC_35</text>
<text x="198.6" y="75.4">IO_L12P_T1_MRCC_35</text>
<text x="198.8" y="77.2">IO_L11N_T1_SRCC_35</text>
<text x="67.3" y="79">IO_L11P_T1_SRCC_34</text>
<text x="72.6" y="80.7">IO_L10N_T1_34</text>
<text x="72.7" y="82.5">IO_L10P_T1_34</text>
<text x="198.2" y="80.7">IO_L10N_T1_AD15N_35</text>
<text x="198.3" y="82.5">IO_L10P_T1_AD15P_35</text>
<text x="198.9" y="79">IO_L11P_T1_SRCC_35</text>
<text x="69.1" y="84.3">IO_L9N_T1_DQS_34</text>
<text x="69.2" y="86.1">IO_L9P_T1_DQS_34</text>
<text x="73.5" y="87.8">IO_L8N_T1_34</text>
<text x="73.6" y="89.6">IO_L8P_T1_34</text>
<text x="195.6" y="84.3">IO_L9N_T1_DQS_AD7N_35</text>
<text x="195.7" y="86.1">IO_L9P_T1_DQS_AD7P_35</text>
<text x="199" y="87.8">IO_L8N_T1_AD14N_35</text>
<text x="199.2" y="89.6">IO_L8P_T1_AD14P_35</text>
<text x="68.4" y="95">IO_L6N_T0_VREF_34</text>
<text x="73.5" y="91.4">IO_L7N_T1_34</text>
<text x="73.6" y="93.2">IO_L7P_T1_34</text>
<text x="199.9" y="95">IO_L6N_T0_VREF_35</text>
<text x="199.9" y="91.4">IO_L7N_T1_AD6N_35</text>
<text x="200.1" y="93.2">IO_L7P_T1_AD6P_35</text>
<text x="73.5" y="98.5">IO_L5N_T0_34</text>
<text x="73.6" y="100.3">IO_L5P_T0_34</text>
<text x="73.6" y="96.7">IO_L6P_T0_34</text>
<text x="199" y="98.5">IO_L5N_T0_AD13N_35</text>
<text x="199.2" y="100.3">IO_L5P_T0_AD13P_35</text>
<text x="205.1" y="96.7">IO_L6P_T0_35</text>
<text x="43.6" y="107.4">VCCO_34</text>
<text x="69.1" y="105.6">IO_L3N_T0_DQS_34</text>
<text x="69.2" y="107.4">IO_L3P_T0_DQS_34</text>
<text x="73.5" y="102.1">IO_L4N_T0_34</text>
<text x="73.6" y="103.8">IO_L4P_T0_34</text>
<text x="175.1" y="107.4">VCCO_35</text>
<text x="195.6" y="105.6">IO_L3N_T0_DQS_AD5N_35</text>
<text x="195.7" y="107.4">IO_L3P_T0_DQS_AD5P_35</text>
<text x="205.1" y="102.1">IO_L4N_T0_35</text>
<text x="205.1" y="103.8">IO_L4P_T0_35</text>
<text x="43.6" y="109.2">VCCO_34</text>
<text x="43.6" y="111">VCCO_34</text>
<text x="43.6" y="112.7">VCCO_34</text>
<text x="73.5" y="112.7">IO_L1N_T0_34</text>
<text x="73.5" y="109.2">IO_L2N_T0_34</text>
<text x="73.6" y="111">IO_L2P_T0_34</text>
<text x="175.1" y="109.2">VCCO_35</text>
<text x="175.1" y="111">VCCO_35</text>
<text x="175.1" y="112.7">VCCO_35</text>
<text x="199" y="109.2">IO_L2N_T0_AD12N_35</text>
<text x="199.2" y="111">IO_L2P_T0_AD12P_35</text>
<text x="199.9" y="112.7">IO_L1N_T0_AD4N_35</text>
<text x="43.6" y="114.5">VCCO_34</text>
<text x="43.6" y="116.3">VCCO_34</text>
<text x="73.6" y="114.5">IO_L1P_T0_34</text>
<text x="78.3" y="116.3">IO_0_34</text>
<text x="175.1" y="114.5">VCCO_35</text>
<text x="175.1" y="116.3">VCCO_35</text>
<text x="200.1" y="114.5">IO_L1P_T0_AD4P_35</text>
<text x="209.8" y="116.3">IO_0_35</text>
</g>
<g font-size="1.6">
<text x="86.6" y="29.8">Y9</text>
<text x="86.6" y="28.1">U7</text>
<text x="218.1" y="29.8">N5</text>
<text x="218.1" y="28.1">L6</text>
<text x="86.6" y="35.2">Y8</text>
<text x="86.6" y="33.4">Y7</text>
<text x="86.6" y="31.6">W9</text>
<text x="218.1" y="35.2">M6</text>
<text x="218.1" y="33.4">M5</text>
<text x="218.1" y="31.6">P6</text>
<text x="86.6" y="40.5">V8</text>
<text x="86.6" y="38.7">AA8</text>
<text x="86.6" y="37">AB8</text>
<text x="218.1" y="40.5">P4</text>
<text x="218.1" y="38.7">P2</text>
<text x="218.1" y="37">N2</text>
<text x="86.6" y="47.6">W7</text>
<text x="86.6" y="45.8">AB7</text>
<text x="86.6" y="44.1">AB6</text>
<text x="86.6" y="42.3">V9</text>
<text x="218.1" y="47.6">N3</text>
<text x="218.1" y="45.8">R1</text>
<text x="218.1" y="44.1">P1</text>
<text x="218.1" y="42.3">P5</text>
<text x="236.8" y="45">CAM_PARA_D8</text>
<text x="236.8" y="46.8">CAM_PARA_D9</text>
<text x="250.5" y="45">[1^,4]</text>
<text x="250.5" y="46.8">[1^,4]</text>
<text x="86.6" y="53">Y6</text>
<text x="86.6" y="51.2">AA6</text>
<text x="86.6" y="49.4">V7</text>
<text x="218.1" y="53">L5</text>
<text x="218.1" y="51.2">L4</text>
<text x="218.1" y="49.4">N4</text>
<text x="86.6" y="58.3">V5</text>
<text x="86.6" y="56.5">R6</text>
<text x="86.6" y="54.7">T6</text>
<text x="218.1" y="58.3">M2</text>
<text x="218.1" y="56.5">K6</text>
<text x="218.1" y="54.7">J6</text>
<text x="86.6" y="65.4">U5</text>
<text x="86.6" y="63.6">W6</text>
<text x="86.6" y="61.8">W5</text>
<text x="86.6" y="60.1">U6</text>
<text x="218.1" y="65.4">K3</text>
<text x="218.1" y="63.6">M1</text>
<text x="218.1" y="61.8">L1</text>
<text x="218.1" y="60.1">M3</text>
<text x="236.8" y="64.6">CAM_PARA_D7</text>
<text x="236.8" y="62.8">CAM_PARA_D6</text>
<text x="250.5" y="64.6">[1^,4]</text>
<text x="250.5" y="62.8">[1^,4]</text>
<text x="86.6" y="70.7">R4</text>
<text x="86.6" y="69">T4</text>
<text x="86.6" y="67.2">T5</text>
<text x="218.1" y="70.7">K4</text>
<text x="218.1" y="69">J4</text>
<text x="218.1" y="67.2">L3</text>
<text x="86.6" y="77.9">Y4</text>
<text x="86.6" y="76.1">AA4</text>
<text x="86.6" y="74.3">V4</text>
<text x="86.6" y="72.5">W4</text>
<text x="218.1" y="77.9">H3</text>
<text x="218.1" y="76.1">G3</text>
<text x="218.1" y="74.3">H4</text>
<text x="218.1" y="72.5">G4</text>
<text x="86.6" y="83.2">AA3</text>
<text x="86.6" y="81.4">AA5</text>
<text x="86.6" y="79.6">AB5</text>
<text x="218.1" y="83.2">J2</text>
<text x="218.1" y="81.4">J5</text>
<text x="218.1" y="79.6">H5</text>
<text x="86.6" y="88.5">AB3</text>
<text x="86.6" y="86.7">AB2</text>
<text x="86.6" y="85">Y3</text>
<text x="218.1" y="88.5">H2</text>
<text x="218.1" y="86.7">G2</text>
<text x="218.1" y="85">K2</text>
<text x="236.8" y="87.7">CAM_PARA_D1</text>
<text x="236.8" y="84.1">CAM_PARA_D4</text>
<text x="250.5" y="87.7">[1^,4]</text>
<text x="250.5" y="84.1">[1^,4]</text>
<text x="86.6" y="95.6">U3</text>
<text x="86.6" y="93.9">V3</text>
<text x="86.6" y="92.1">AA1</text>
<text x="86.6" y="90.3">AB1</text>
<text x="218.1" y="95.6">F3</text>
<text x="218.1" y="93.9">E3</text>
<text x="218.1" y="92.1">K1</text>
<text x="218.1" y="90.3">J1</text>
<text x="236.8" y="91.2">CAM_PARA_D3</text>
<text x="236.8" y="93">CAM_PARA_D5</text>
<text x="250.5" y="91.2">[1^,4]</text>
<text x="250.5" y="93">[1^,4]</text>
<text x="86.6" y="101">Y2</text>
<text x="86.6" y="99.2">W1</text>
<text x="86.6" y="97.4">Y1</text>
<text x="110.6" y="98.3">CAM_I2C_SCK</text>
<text x="110.6" y="100.1">CAM_I2C_SDA</text>
<text x="123.7" y="98.3">[1^,4]</text>
<text x="123.7" y="100.1">[1^,4]</text>
<text x="218.1" y="101">D2</text>
<text x="218.1" y="99.2">G1</text>
<text x="218.1" y="97.4">F1</text>
<text x="236.8" y="98.3">CAM_PARA_D0</text>
<text x="236.8" y="100.1">CAM_PARA_D2</text>
<text x="250.5" y="98.3">[1^,4]</text>
<text x="250.5" y="100.1">[1^,4]</text>
<text x="38.9" y="106.3">W3</text>
<text x="86.6" y="106.3">R3</text>
<text x="86.6" y="104.5">R2</text>
<text x="86.6" y="102.7">W2</text>
<text x="171" y="106.3">N1</text>
<text x="218.1" y="106.3">E1</text>
<text x="218.1" y="104.5">D1</text>
<text x="218.1" y="102.7">E2</text>
<text x="236.5" y="107.2">CAM_PARA_FVLD</text>
<text x="236.6" y="103.7">CAM_PARA_LVLD</text>
<text x="252.3" y="107.2">[1^,4]</text>
<text x="252.3" y="103.7">[1^,4]</text>
<text x="38.4" y="113.4">AB4</text>
<text x="39.4" y="111.6">R5</text>
<text x="39.5" y="108.1">V6</text>
<text x="39.6" y="109.9">T2</text>
<text x="86.6" y="113.4">T1</text>
<text x="86.6" y="111.6">U1</text>
<text x="86.6" y="109.9">U2</text>
<text x="86.6" y="108.1">V2</text>
<text x="170.8" y="108.1">M4</text>
<text x="171" y="111.6">H6</text>
<text x="171.2" y="113.4">F2</text>
<text x="171.3" y="109.9">J3</text>
<text x="218.1" y="113.4">B1</text>
<text x="218.1" y="111.6">A1</text>
<text x="218.1" y="109.9">C2</text>
<text x="218.1" y="108.1">B2</text>
<text x="38.4" y="115.2">AA7</text>
<text x="86.6" y="115.2">T3</text>
<text x="171" y="115.2">C1</text>
<text x="218.1" y="115.2">F4</text>
<text x="109.7" y="157.9">DGND</text>
<text x="237.7" y="159.7">DGND</text>
<text x="4.1" y="169.2">媒 体 号</text>
<text x="3.9" y="178.1">旧底图总号</text>
<text x="4.4" y="186.7">底图总号</text>
<text x="255.9" y="190.8">6</text>
<text x="270.3" y="190.8">2</text>
<text x="282.7" y="190.6">V1.0</text>
<text x="2.5" y="195.6">日 期</text>
<text x="9.8" y="195.7">签 名</text>
</g>
<g font-size="1.6" fill="#00f">
<text x="236.8" y="34.3">LS_CAM_MIPI_MDN1</text>
<text x="236.8" y="37.9">CAM_MIPI_MDN1</text>
<text x="236.8" y="39.7">CAM_MIPI_MDP1</text>
<text x="236.8" y="36.1">LS_CAM_MIPI_MDP1</text>
<text x="251.8" y="39.7">[1^,4]</text>
<text x="251.9" y="37.9">[1^,4]</text>
<text x="236.8" y="69.9">LS_CAM_MIPI_MCN</text>
<text x="236.8" y="71.7">LS_CAM_MIPI_MCP</text>
<text x="236.8" y="77">CAM_MIPI_MDN0</text>
<text x="251.9" y="77">[1^,4]</text>
<text x="236.8" y="78.8">CAM_MIPI_MDP0</text>
<text x="236.8" y="80.6">LS_CAM_MIPI_MDN0</text>
<text x="236.8" y="82.3">LS_CAM_MIPI_MDP0</text>
<text x="251.8" y="78.8">[1^,4]</text>
</g>
<g font-size="1.6" fill="#0f0">
<text x="108.5" y="71.5">MIPI_CLK</text>
<text x="117.7" y="71.5">[1^,4]</text>
<text x="236.8" y="68.1">CAM_MIPI_MCP</text>
<text x="250.9" y="68.1">[1^,4]</text>
<text x="108.5" y="75.1">IRIS_CLK</text>
<text x="117.7" y="75.1">[1^]</text>
<text x="236.8" y="75.2">CAM_PARA_CLK</text>
<text x="251.6" y="75.2">[1^,4]</text>
</g>
<g font-size="1.6" fill="#00ff40">
<text x="236.8" y="66.3">CAM_MIPI_MCN</text>
<text x="251" y="66.3">[1^,4]</text>
</g>
<g font-size="1.6" fill="#f00">
<text x="29.9" y="102.4">VDDIO5</text>
<text x="161.5" y="102.4">VDDIO1</text>
<text x="31.7" y="141.6">VDDIO5</text>
<text x="159.7" y="143.3">VDDIO1</text>
<text x="124.8" y="144.9">VDDIO5</text>
<text x="133.3" y="144.9">[1^,3]</text>
<text x="252.8" y="146.6">VDDIO1</text>
<text x="261.4" y="146.6">[1^,3]</text>
<text x="51.9" y="168.6">LS_CAM_MIPI_MDP1</text>
<text x="99.9" y="168.6">LS_CAM_MIPI_MCN</text>
<text x="155" y="168.6">LS_CAM_MIPI_MDP0</text>
<text x="51.9" y="181">LS_CAM_MIPI_MDN1</text>
<text x="99.9" y="181">LS_CAM_MIPI_MCP</text>
<text x="155" y="181">LS_CAM_MIPI_MDN0</text>
</g>
<g font-size="1.6" fill="#80ff80">
<text x="27" y="168.6">CAM_MIPI_MDP1</text>
<text x="73.2" y="168.6">CAM_MIPI_MCN</text>
<text x="124.8" y="168.6">CAM_MIPI_MDP0</text>
<text x="27" y="181">CAM_MIPI_MDN1</text>
<text x="73.2" y="181">CAM_MIPI_MCP</text>
<text x="124.8" y="181">CAM_MIPI_MDN0</text>
</g>
</svg>
